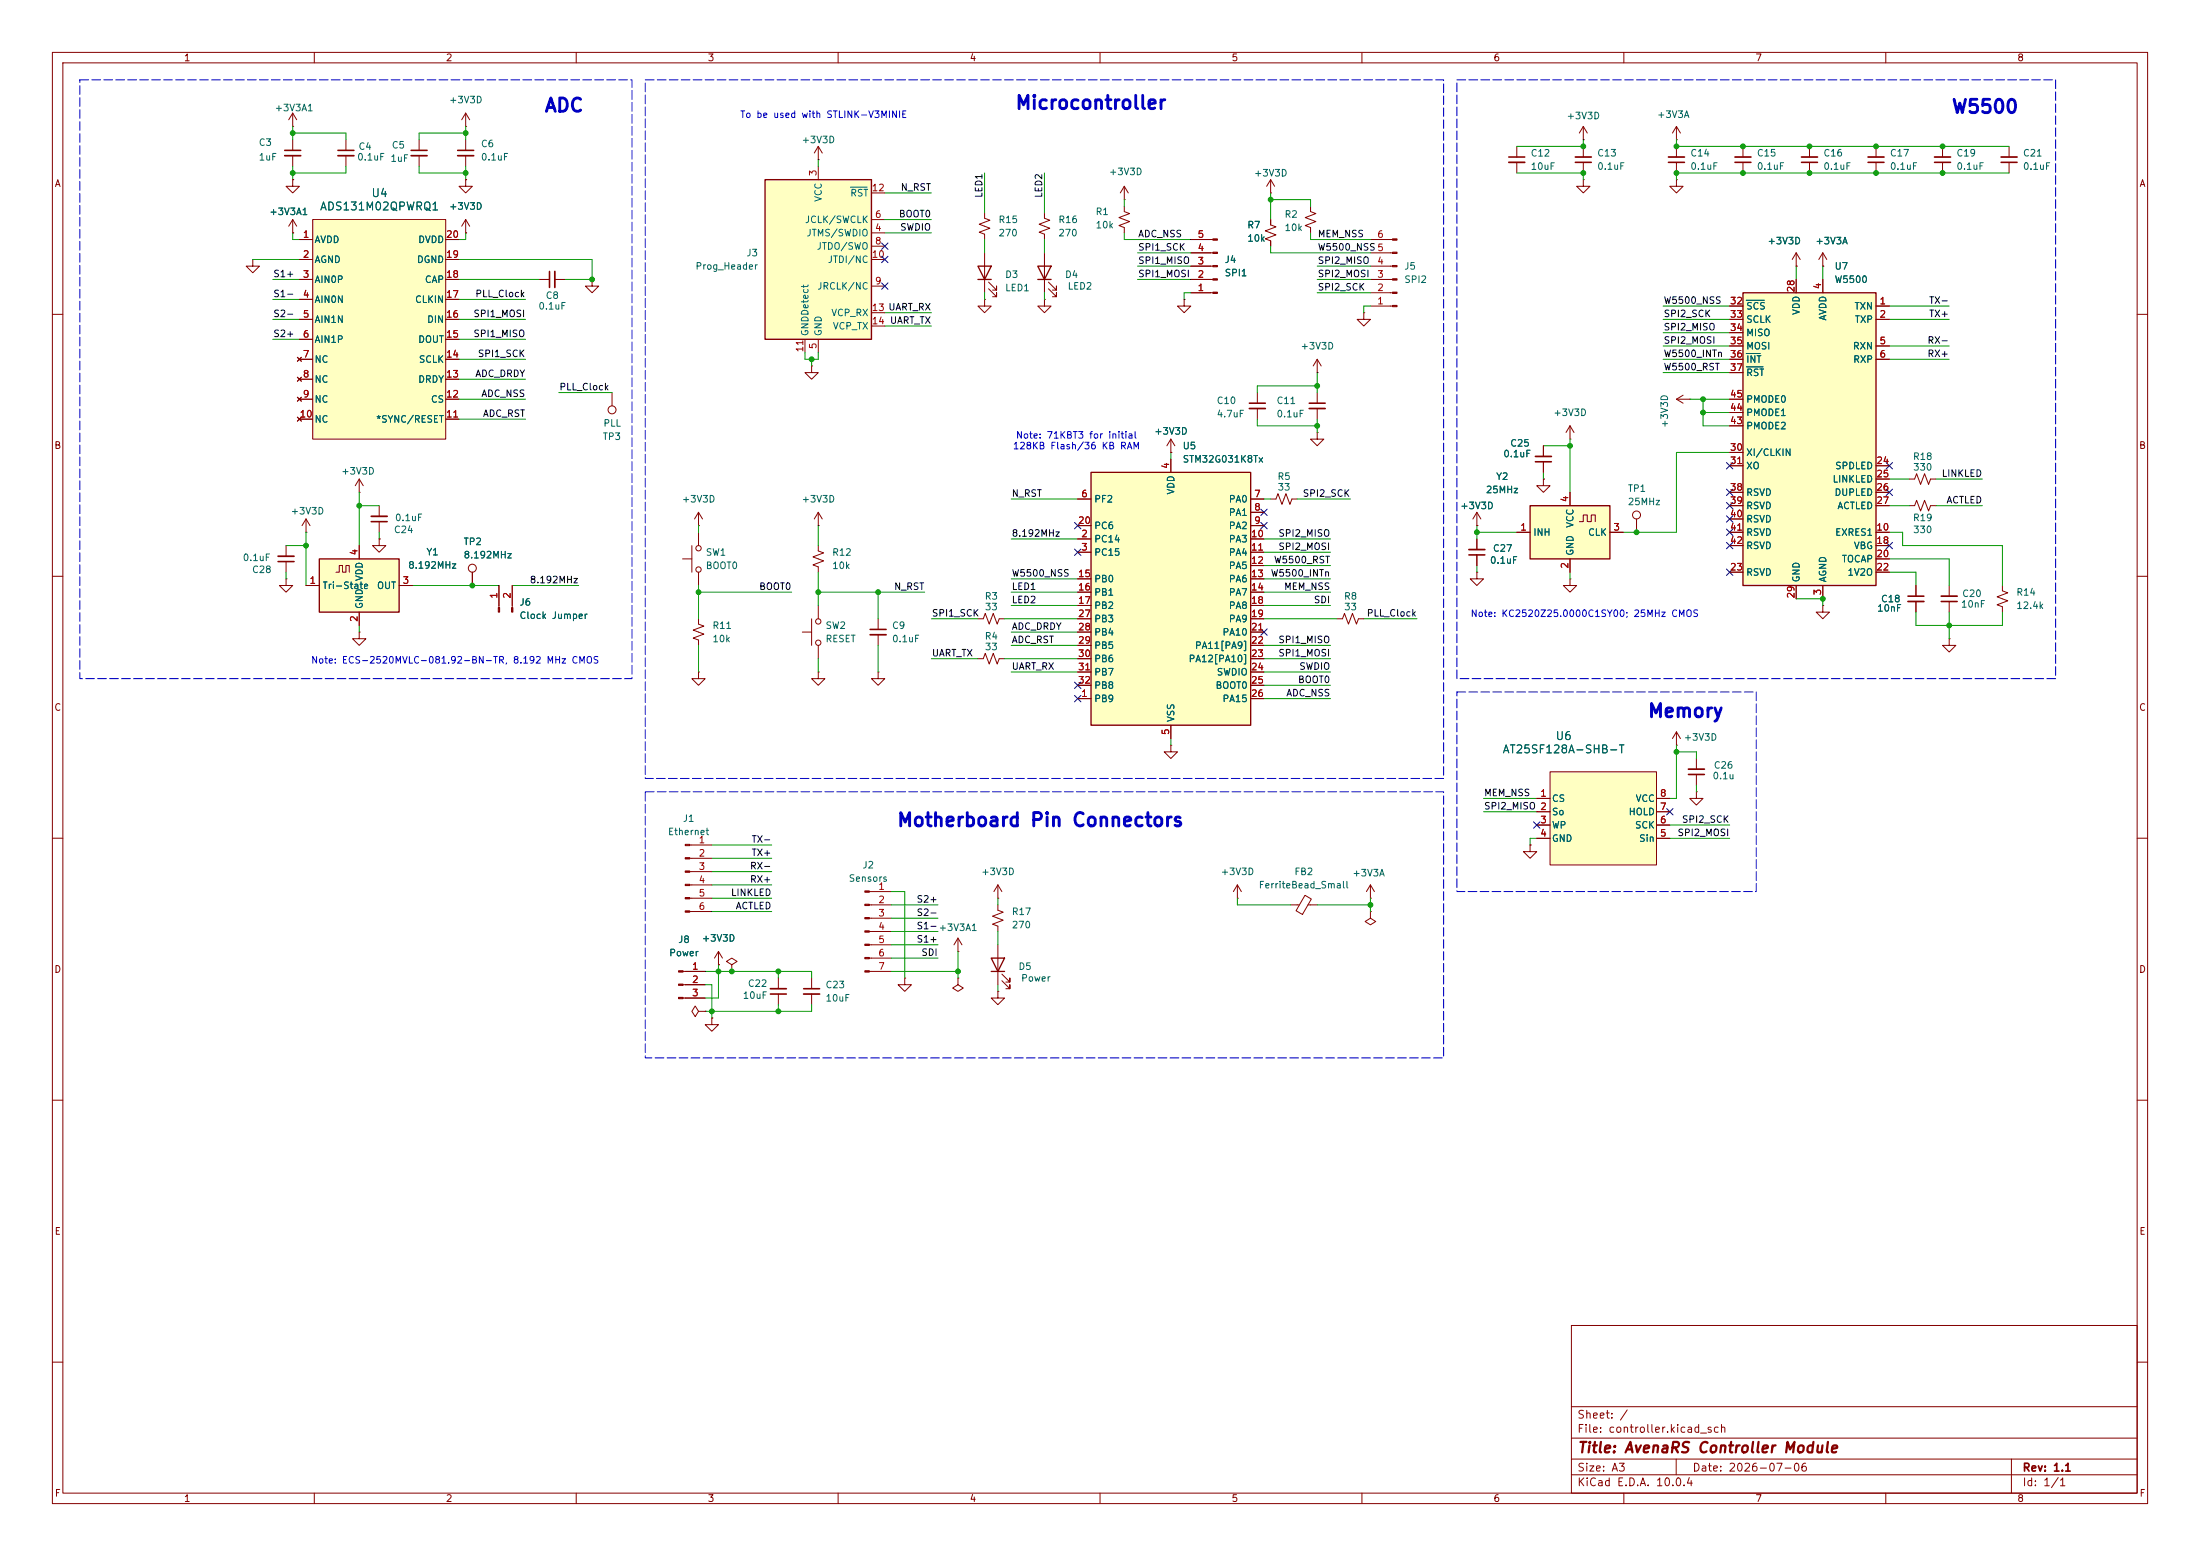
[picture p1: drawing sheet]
<svg xmlns="http://www.w3.org/2000/svg" width="420mm" height="297mm" viewBox="0 0 420 297" stroke-linecap="round" stroke-linejoin="round" font-family="sans-serif">
<g fill="none" stroke="#840000" stroke-width=".19">
<path d="M10 10h400v277h-400zM12 12h396v273h-396zM60 10v2M110 10v2M160 10v2M210 10v2M260 10v2M310 10v2M360 10v2M156.2 30.5h.1M156.2 27.9l-.8 1.3M156.2 27.9l.8 1.3"/>
<path d="M156.2 27.9v2.6M342.9 50.8h.1M342.9 48.3l-.8 1.2M342.9 48.3l.8 1.2M342.9 48.3v2.5M10 60h2M408 60h2M133.3 97.8v2.5M133.3 97.8l-.7 1.3M133.3 97.8l.8 1.3M242.6 95.3h1l.4-1.1 .7 2.1 .8-2.1 .8 2.1 .3-1h1M294.6 85.1v2"/>
<path d="M294.6 88.1v2.1M10 110h2M130.3 106.7h1.8M132.1 104.1v5.1M133.3 100.3h.1M133.3 118.1v1l1.1 .4-2.1 .8 2.1 .7-2.1 .8 1 .4v1M133.3 101.6v2.5M133.3 109.2v2.6M408 110h2M372.1 121.9v1.3h1.3l-1.3 1.3-1.3-1.3h1.3M372.1 121.9h.1M10 160h2"/>
<path d="M408 160h2M131.7 161.3h4.2M131.7 163.8h4.2M131.7 166.4h4.2M131.7 168.9h4.2M131.7 171.5h4.2M131.7 174h4.2M130.4 185.4h4.2M130.4 188h4.2M130.4 190.5h4.2M135.9 194.3v1.3h1.3l-1.3 1.3-1.3-1.3h1.3M135.9 194.3h.1"/>
<path d="M137.2 184.2h.1M137.2 181.6l-.8 1.3M137.2 181.6l.7 1.3M137.2 181.6v2.6M10 210h2M408 210h2M300 253h108v32h-108zM10 260h2M300 278.5h108M300 274.5h108M300 268.5h108M320 278.5v3"/>
<path d="M384 278.5v6.5M408 260h2M60 285v2M110 285v2M160 285v2M210 285v2M260 285v2M300 281.5h108M310 285v2M360 285v2"/>
<circle cx="133.4" cy="104.6" r=".51"/>
<circle cx="133.4" cy="108.7" r=".51"/>
</g>
<g fill="#840000" stroke="#840000" stroke-width=".19">
<path d="M130.8 161.2h.9v.2h-.9z"/>
<path d="M130.8 163.7h.9v.3h-.9z"/>
<path d="M130.8 166.2h.9v.3h-.9z"/>
<path d="M130.8 168.8h.9v.2h-.9z"/>
<path d="M130.8 171.3h.9v.3h-.9z"/>
<path d="M130.8 173.9h.9v.2h-.9z"/>
<path d="M129.5 185.3h.9v.2h-.9z"/>
<path d="M129.5 187.8h.9v.3h-.9z"/>
<path d="M129.5 190.4h.9v.2h-.9z"/>
</g>
<path d="M293.1 88.1h3.1" fill="none" stroke="#840000" stroke-width=".3"/>
<path d="M293.1 87.1h3.1" fill="none" stroke="#840000" stroke-width=".33"/>
<path d="M146 34.3h20.4v30.5h-20.4z" fill="#ffffc2"/>
<path d="M146 34.3h20.4v30.5h-20.4z" fill="none" stroke="#840000" stroke-width=".25"/>
<g fill="none" stroke="#840000" stroke-width=".19">
<path d="M55.9 34.3v1.3h1.2l-1.2 1.2-1.3-1.2h1.3M55.9 34.3h.1M55.9 26.7v2M55.9 29.7v2.1M66 26.7v2M66 29.7v2.1M80 26.7v2M80 29.7v2.1M156.2 31.8v2.5M166.4 36.8h2.5M302.3 34.3v1.3h1.2l-1.2 1.2-1.3-1.2h1.3M302.3 34.3h.1"/>
<path d="M320 34.3v1.3h1.3l-1.3 1.2-1.2-1.2h1.2M320 34.3h.1M370.8 27.9v2.1M370.8 31v2M55.9 44.5h.1M55.9 41.9l-.8 1.3M55.9 41.9l.7 1.3M55.9 41.9v2.6M166.4 44.5h2.5M166.4 41.9h2.5M166.4 47h2.5M166.4 54.6h2.5"/>
<path d="M166.4 49.5h2.5M166.4 59.7h2.5M226.1 57.2v1.2h1.2l-1.2 1.3-1.3-1.3h1.3M226.1 57.2h.1M260.3 59.7v1.3h1.3l-1.3 1.2-1.2-1.2h1.2M260.3 59.7h.1M348 50.8h.1M348 48.3l-.8 1.2M348 48.3l.7 1.2M348 48.3v2.5M153.7 64.8v2.5M156.2 64.8v2.5"/>
<path d="M166.4 62.2h2.5M240 74.9v2.1M240 78v2M251.5 71.1h.1M251.5 68.6v2.5M251.5 74.9v2.1M251.5 78v2M251.5 68.6l-.8 1.3M251.5 68.6l.7 1.3M223.5 86.4h.1M223.5 83.8l-.7 1.3M223.5 83.8l.8 1.3"/>
<path d="M223.5 83.8v2.6M251.5 82.6v1.2h1.2l-1.2 1.3-1.3-1.3h1.3M251.5 82.6h.1M294.6 91.4v1.3h1.3l-1.3 1.3-1.2-1.3h1.2M294.6 91.4h.1M299.7 83.8h.1M299.7 81.3l-.7 1.3M299.7 81.3l.8 1.3M299.7 81.3v2.5M320 139.7l-.7 1.3M320 139.7l.8 1.3M320 139.7v2.5"/>
<path d="M320 142.2h.1M166 170.2h4.2M166 172.7h4.2M166 175.3h4.2M166 177.8h4.2M182.9 179.1l-.8 1.2M182.9 179.1l.7 1.2M182.9 179.1v2.5M148.6 186.7v2M148.6 189.7v2.1M154.9 186.7v2M154.9 189.7v2.1"/>
<path d="M166 180.3h4.2M166 182.9h4.2M166 185.4h4.2M172.7 186.7v1.3h1.3l-1.3 1.2-1.3-1.2h1.3M172.7 186.7h.1M182.9 181.6h.1M182.9 186.7v1.3l1 .6-1 .6-1-.6 1-.6M182.9 186.7h.1"/>
</g>
<path d="M162.3 35.7h3.2" fill="none" stroke="#006464" stroke-width=".19"/>
<path d="M54.4 28.7h3M64.5 28.7h3.1M78.5 28.7h3M369.3 31h3.1M238.5 77h3.1M249.9 77h3.1M147.1 189.7h3M153.4 188.7h3.1" fill="none" stroke="#840000" stroke-width=".3"/>
<path d="M54.4 29.7h3M64.5 29.7h3.1M78.5 29.7h3M369.3 30h3.1M238.5 78h3.1M249.9 78h3.1M147.1 188.7h3M153.4 189.7h3.1" fill="none" stroke="#840000" stroke-width=".33"/>
<g fill="#840000" stroke="#840000" stroke-width=".19">
<path d="M165.1 170.1h.9v.2h-.9z"/>
<path d="M165.1 172.6h.9v.2h-.9z"/>
<path d="M165.1 175.1h.9v.3h-.9z"/>
<path d="M165.1 177.7h.9v.2h-.9z"/>
<path d="M165.1 180.2h.9v.3h-.9z"/>
<path d="M165.1 182.8h.9v.2h-.9z"/>
<path d="M165.1 185.3h.9v.2h-.9z"/>
</g>
<path d="M292.1 96.5h15.2v10.2h-15.2z" fill="#ffffc2"/>
<path d="M292.1 96.5h15.2v10.2h-15.2z" fill="none" stroke="#840000" stroke-width=".25"/>
<g fill="none" stroke="#840000" stroke-width=".19">
<path d="M116.8 74.9v2.6M299.7 94v2.5M301.5 99.6h.8v-1.3h.7v1.3h.8v-1.3h.7v1.3M90.2 109.2v2.6M95.2 111.8v4.2M97.8 111.8v4.2M289.6 101.6h2.5M299.7 106.7v2.5M307.3 101.6h2.6M68.6 120.7v1.2h1.2l-1.2 1.3-1.3-1.3h1.3M68.6 120.7h.1M323.8 151.1v1.3h1.3l-1.3 1.3-1.2-1.3h1.2"/>
<path d="M323.8 151.1h.1M236.2 171.5h.1M236.2 168.9l-.7 1.3M236.2 168.9l.8 1.3M236.2 168.9v2.6"/>
<circle cx="116.8" cy="78.2" r=".76"/>
<circle cx="90.2" cy="108.5" r=".76"/>
</g>
<g fill="#840000" stroke="#840000" stroke-width=".19">
<path d="M95.1 116h.3v.8h-.3z"/>
<path d="M97.7 116h.2v.8h-.2z"/>
</g>
<path d="M59.7 41.9h25.4v41.9h-25.4z" fill="#ffffc2"/>
<g fill="none" stroke="#840000" stroke-width=".19">
<path d="M55.9 24.1h.1M55.9 21.6l-.8 1.3M55.9 21.6l.7 1.3M55.9 21.6v2.5M48.3 49.5v1.3h1.2l-1.2 1.3-1.3-1.3h1.3M48.3 49.5h.1M57.1 45.7h2.6M57.1 49.5h2.6M57.1 53.3h2.6M57.1 57.2h2.6M59.7 41.9h25.4v41.9h-25.4zM85.1 45.7h2.5"/>
<path d="M85.1 49.5h2.5M85.1 53.3h2.5M85.1 57.2h2.5M113 53.3v1.3h1.3l-1.3 1.3-1.2-1.3h1.2M113 53.3h.1M56.8 68.2l.7 .8M56.8 72l.7 .8M56.8 75.8l.7 .8M56.8 79.6l.7 .8M57.1 61h2.6M57.1 64.8h2.6M57.1 68.6h2.6"/>
<path d="M57.1 72.4h2.6M57.1 76.2h2.6M57.5 68.2l-.7 .8M57.5 72l-.7 .8M57.5 75.8l-.7 .8M57.5 79.6l-.7 .8M85.1 61h2.5M85.1 64.8h2.5M85.1 68.6h2.5M85.1 72.4h2.5M85.1 76.2h2.5M57.1 80h2.6"/>
<path d="M85.1 80h2.5M54.6 110.5v1.3h1.3l-1.3 1.2-1.3-1.2h1.3M54.6 110.5h.1"/>
</g>
<path d="M61 106.7h15.2v10.1h-15.2z" fill="#ffffc2"/>
<path d="M61 106.7h15.2v10.1h-15.2zM189.2 182.9h2.6l-1.3 2.5zM189.2 185.4h2.6" fill="none" stroke="#840000" stroke-width=".25"/>
<g fill="none" stroke="#840000" stroke-width=".19">
<path d="M88.9 34.3v1.3h1.3l-1.3 1.2-1.3-1.2h1.3M88.9 34.3h.1M88.9 24.1h.1M88.9 21.6v2.5M88.9 26.7v2M88.9 29.7v2.1M88.9 21.6l-.8 1.3M88.9 21.6l.8 1.3M214.6 38.1h.1M214.6 35.6l-.7 1.2M214.6 35.6l.8 1.2M214.6 35.6v2.5"/>
<path d="M242.6 36.8h.1M242.6 34.3l-.8 1.3M242.6 34.3l.7 1.3M242.6 34.3v2.5M289.6 27.9v2.1M289.6 31v2M302.3 27.9v2.1M302.3 31v2M320 26.7h.1M320 24.1v2.6M320 27.9v2.1M320 31v2"/>
<path d="M320 24.1l-.7 1.3M320 24.1l.8 1.3M332.7 27.9v2.1M332.7 31v2M345.4 27.9v2.1M345.4 31v2M358.1 27.9v2.1M358.1 31v2M88.9 44.5h.1M88.9 41.9v2.6M88.9 41.9l-.8 1.3M88.9 41.9l.8 1.3"/>
<path d="M102.9 53.3h2M105.9 53.3h2M261.6 53.3h4.2M261.6 58.4h4.2M261.6 55.9h4.2M261.6 50.8h4.2M261.6 48.3h4.2M261.6 45.7h4.2M68.6 94h.1M68.6 91.4v2.6M68.6 91.4l-.8 1.3M68.6 91.4l.7 1.3"/>
<path d="M72.4 96.5v2.1M72.4 99.6v2M54.6 104.1v2.1M54.6 107.2v2M58.4 111.8h2.6M64.1 109.2h.7v-1.2h.6v1.2h.6v-1.2h.7v1.2M68.6 104.1v2.6M68.6 116.8v2.6M72.4 102.9v1.2h1.3l-1.3 1.3-1.3-1.3h1.3M72.4 102.9h.1M76.2 111.8h2.5M156.2 104.1v1.1l1 .3-2 .8 2 .8-2 .7 1 .4v1"/>
<path d="M167.6 118.1v2M133.3 128.3v1.2h1.3l-1.3 1.3-1.2-1.3h1.2M133.3 128.3h.1M156.2 128.3v1.2h1.3l-1.3 1.3-1.3-1.3h1.3M156.2 128.3h.1M167.6 128.3v1.2h1.3l-1.3 1.3-1.2-1.3h1.2M167.6 128.3h.1M167.6 121.2v2M223.5 142.2v1.3h1.3l-1.3 1.3-1.3-1.3h1.3M223.5 142.2h.1M323.8 144.8v2M323.8 147.8v2.1"/>
<path d="M190.5 171.5h.1M190.5 172.7v1l1 .4-2 .8 2 .7-2 .8 1 .4v1M190.5 168.9l-.8 1.3M190.5 168.9l.8 1.3M190.5 168.9v2.6M246.4 172.7h1.6M249.1 170.9l1.2 .7-1.7 2.9-1.2-.7zM249.7 172.7h1.8M261.6 171.5h.1M261.6 174v1.3l1 .6-1 .6-1-.6 1-.6M261.6 174h.1M261.6 168.9l-.7 1.3"/>
<path d="M261.6 168.9l.8 1.3M261.6 168.9v2.6M292.1 161.3v1.3h1.3l-1.3 1.2-1.3-1.2h1.3M292.1 161.3h.1M133.3 193l-.6-1-.6 1 .6 1.1 .6-1.1h1.3M134.6 193h.1M190.5 189.2v1.3h1.3l-1.3 1.3-1.3-1.3h1.3M190.5 189.2h.1M190.5 180.3v7.7M191.3 187.2l1.5 1.5v-.7v.7h-.8M191.3 185.9l1.5 1.6v-.8v.8h-.8"/>
</g>
<path d="M87.4 28.7h3M288 30h3.1M300.7 31h3.1M318.5 31h3.1M331.2 31h3.1M343.9 31h3.1M356.6 31h3.1M104.9 51.8v3.1M70.9 99.6h3M53.1 107.2h3M166.1 120.1h3.1M322.3 147.8h3.1" fill="none" stroke="#840000" stroke-width=".3"/>
<path d="M87.4 29.7h3M288 31h3.1M300.7 30h3.1M318.5 30h3.1M331.2 30h3.1M343.9 30h3.1M356.6 30h3.1M105.9 51.8v3.1M70.9 98.6h3M53.1 106.2h3M166.1 121.2h3.1M322.3 146.8h3.1" fill="none" stroke="#840000" stroke-width=".33"/>
<g fill="#840000" stroke="#840000" stroke-width=".19">
<path d="M265.8 58.3h.9v.2h-.9z"/>
<path d="M265.8 55.8h.9v.2h-.9z"/>
<path d="M265.8 53.2h.9v.3h-.9z"/>
<path d="M265.8 50.7h.9v.2h-.9z"/>
<path d="M265.8 48.1h.9v.3h-.9z"/>
<path d="M265.8 45.6h.9v.2h-.9z"/>
</g>
<path d="M295.9 147.3h20.3v17.8h-20.3z" fill="#ffffc2"/>
<path d="M293.4 152.4h2.5M293.4 154.9h2.5M293.4 157.5h2.5M295.9 147.3h20.3v17.8h-20.3zM316.2 152.4h2.6M316.2 154.9h2.6M316.2 157.5h2.6M293.4 160h2.5M316.2 160h2.6" fill="none" stroke="#840000" stroke-width=".19"/>
<path d="M208.3 90.2h30.5v48.2h-30.5z" fill="#ffffc2"/>
<path d="M208.3 90.2h30.5v48.2h-30.5z" fill="none" stroke="#840000" stroke-width=".25"/>
<g fill="none" stroke="#840000" stroke-width=".19">
<path d="M383.5 27.9v2.1M383.5 31v2M320 76.2l1.3 .8M320 76.2h2.6M321.3 75.4l-1.3 .8M322.6 76.2h.1M58.4 99.1l.8 1.2M58.4 99.1l-.7 1.2M58.4 99.1v2.5M156.2 97.8v2.5M156.2 97.8l-.8 1.3M156.2 97.8l.8 1.3"/>
<path d="M205.7 95.3h2.6M223.5 87.6v2.6M238.8 95.3h2.5M238.8 97.8h2.5M312.4 99.1v2.5M58.4 101.6h.1M154.9 118.1v5.1M156.2 100.3h.1M156.2 115.6v2.5M186.7 118.1h1l.4-1 .7 2 .8-2 .8 2 .4-1h1M205.7 102.9h2.6M205.7 105.4h2.6"/>
<path d="M205.7 100.3h2.6M205.7 110.5h2.6M205.7 113h2.6M205.7 115.6h2.6M205.7 118.1h2.6M238.8 102.9h2.5M238.8 105.4h2.5M238.8 100.3h2.5M238.8 108h2.5M238.8 110.5h2.5M238.8 113h2.5M238.8 115.6h2.5"/>
<path d="M238.8 118.1h2.5M153.2 120.7h1.7M156.2 123.2v2.5M186.7 125.7h1l.4-1 .7 2 .8-2 .8 2 .4-1h1M205.7 133.4h2.6M205.7 120.7h2.6M205.7 123.2h2.6M205.7 125.7h2.6M205.7 128.3h2.6M205.7 130.8h2.6M223.5 138.4v2.6M238.8 133.4h2.5"/>
<path d="M238.8 120.7h2.5M238.8 123.2h2.5M238.8 125.7h2.5M238.8 128.3h2.5M238.8 130.8h2.5"/>
<circle cx="312.4" cy="98.3" r=".76"/>
<circle cx="156.2" cy="118.6" r=".51"/>
<circle cx="156.2" cy="122.7" r=".51"/>
</g>
<path d="M382 31h3.1" fill="none" stroke="#840000" stroke-width=".3"/>
<path d="M382 30h3.1" fill="none" stroke="#840000" stroke-width=".33"/>
<path d="M332.7 55.9h25.4v55.9h-25.4z" fill="#ffffc2"/>
<path d="M186.7 50.8h2.5l-1.2 2.5zM186.7 53.3h2.5M198.1 50.8h2.6l-1.3 2.5zM198.1 53.3h2.6M332.7 55.9h25.4v55.9h-25.4z" fill="none" stroke="#840000" stroke-width=".25"/>
<g fill="none" stroke="#840000" stroke-width=".19">
<path d="M55.9 34.3h.1M88.9 34.3h.1M214.6 39.4v1l1 .4-2 .7 2 .8-2 .8 1 .3v1.1M250.2 39.4v1l1 .4-2 .7 2 .8-2 .8 1 .3v1.1M302.3 26.7h.1M302.3 24.1l-.8 1.3M302.3 24.1l.7 1.3M302.3 24.1v2.6M55.9 44.5h.1M57.1 53.3h2.6M57.1 45.7h2.6M57.1 49.5h2.6"/>
<path d="M57.1 57.2h2.6M85.1 53.3h2.5M85.1 45.7h2.5M85.1 49.5h2.5M85.1 57.2h2.5M88.9 44.5h.1M188 40.6v1.1l1 .3-2.1 .8 2.1 .8-2.1 .7 1.1 .4v1M188 57.2v1.2h1.2l-1.2 1.3-1.3-1.3h1.3M188 57.2h.1M188 48.3v7.6M188.7 55.1l1.5 1.5v-.7v.7h-.7M188.7 53.8l1.5 1.6v-.8v.8h-.7"/>
<path d="M199.4 40.6v1.1l1 .3-2 .8 2 .8-2 .7 1 .4v1M199.4 57.2v1.2h1.3l-1.3 1.3-1.3-1.3h1.3M199.4 57.2h.1M199.4 48.3v7.6M200.2 55.1l1.5 1.5v-.7v.7h-.8M200.2 53.8l1.5 1.6v-.8v.8h-.8M227.3 55.9h4.2M227.3 53.3h4.2M227.3 50.8h4.2M227.3 48.3h4.2M227.3 45.7h4.2M242.6 41.9v1l1 .4-2 .8 2 .7-2 .8 1 .4v1"/>
<path d="M330.2 58.4h2.5M342.9 50.8h.1M342.9 53.3v2.6M348 50.8h.1M348 53.3v2.6M358.1 58.4h2.6M56.8 68.2l.7 .8M56.8 72l.7 .8M56.8 75.8l.7 .8M56.8 79.6l.7 .8M57.1 61h2.6M57.1 68.6h2.6"/>
<path d="M57.1 76.2h2.6M57.1 64.8h2.6M57.1 72.4h2.6M57.5 68.2l-.7 .8M57.5 72l-.7 .8M57.5 75.8l-.7 .8M57.5 79.6l-.7 .8M85.1 61h2.5M85.1 68.6h2.5M85.1 76.2h2.5M85.1 64.8h2.5M85.1 72.4h2.5"/>
<path d="M154.9 69.9v1.2h1.3l-1.3 1.3-1.2-1.3h1.2M154.9 69.9h.1M330.2 61h2.5M330.2 66h2.5M330.2 68.6h2.5M330.2 63.5h2.5M330.2 71.1h2.5M330.2 78.7h2.5M330.2 76.2h2.5M358.1 61h2.6M358.1 66h2.6M358.1 68.6h2.6"/>
<path d="M57.1 80h2.6M85.1 80h2.5M205.7 95.3h2.6M223.5 86.4h.1M223.5 87.6v2.6M238.8 95.3h2.5M238.8 97.8h2.5M281.9 97.8l-.7 1.3M281.9 97.8l.8 1.3M281.9 97.8v2.5M294.6 91.4h.1M294.6 85.1v2"/>
<path d="M294.6 88.1v2.1M299.7 94v2.5M330.2 88.9h2.5M330.2 94h2.5M330.2 96.5h2.5M330.2 86.4h2.5M330.2 99.1h2.5M330.2 81.3h2.5M358.1 88.9h2.6M358.1 91.4h2.6M358.1 94h2.6M358.1 96.5h2.6"/>
<path d="M364.5 96.5h1l.4-1 .7 2 .8-2 .8 2 .4-1h1M364.5 91.4h1l.4-1 .7 2.1 .8-2.1 .8 2.1 .4-1.1h1M58.4 111.8h2.6M68.6 104.1v2.6M68.6 116.8v2.6M72.4 102.9h.1M76.2 111.8h2.5M90.2 109.2v2.6M95.2 111.8v3.8M97.8 111.8v3.8M205.7 118.1h2.6M205.7 102.9h2.6"/>
<path d="M205.7 105.4h2.6M205.7 100.3h2.6M205.7 110.5h2.6M205.7 113h2.6M205.7 115.6h2.6M238.8 118.1h2.5M238.8 102.9h2.5M238.8 105.4h2.5M238.8 100.3h2.5M238.8 108h2.5M238.8 110.5h2.5M238.8 113h2.5"/>
<path d="M238.8 115.6h2.5M255.3 118.1h1l.4-1 .7 2 .8-2 .8 2 .3-1h1M281.9 100.3h.1M281.9 109.2v1.3h1.3l-1.3 1.3-1.2-1.3h1.2M281.9 109.2h.1M281.9 102.9v2M281.9 105.9v2.1M289.6 101.6h2.5M299.7 110.5v1.3h1.3l-1.3 1.2-1.3-1.2h1.3M299.7 110.5h.1M299.7 106.7v2.5M307.3 101.6h2.6"/>
<path d="M330.2 101.6h2.5M330.2 104.1h2.5M330.2 109.2h2.5M342.9 111.8v2.5M348 115.6v1.2h1.2l-1.2 1.3-1.3-1.3h1.3M348 115.6h.1M348 111.8v2.5M358.1 101.6h2.6M358.1 104.1h2.6M358.1 106.7h2.6M358.1 109.2h2.6M365.8 111.8v2"/>
<path d="M365.8 114.8v2M372.1 111.8v2M372.1 114.8v2M382.3 111.8v1l1 .4-2 .7 2 .8-2 .7 1 .4v1M205.7 133.4h2.6M205.7 120.7h2.6M205.7 123.2h2.6M205.7 125.7h2.6M205.7 128.3h2.6M205.7 130.8h2.6M223.5 138.4v2.6M238.8 133.4h2.5"/>
<path d="M238.8 120.7h2.5M238.8 123.2h2.5M238.8 125.7h2.5M238.8 128.3h2.5M238.8 130.8h2.5M293.4 152.4h2.5M293.4 154.9h2.5M293.4 157.5h2.5M316.2 152.4h2.6M316.2 154.9h2.6M316.2 157.5h2.6M292.1 161.3h.1"/>
<path d="M293.4 160h2.5M316.2 160h2.6M130.8 185.4h3.8M130.8 188h3.8M130.8 190.5h3.8M134.6 193h.1M135.9 194.3h.1M137.2 184.2h.1M139.7 184.2l1-.7-1-.6-1 .6 1 .7v1.2M139.7 185.4h.1"/>
</g>
<path d="M333.4 57.3h3.4M333.4 67.5h2.6M333.4 70h3.2" fill="none" stroke="#006464" stroke-width=".19"/>
<path d="M280.4 105.9h3.1M364.2 113.8h3.1M370.6 114.8h3" fill="none" stroke="#840000" stroke-width=".3"/>
<path d="M280.4 104.9h3.1M364.2 114.8h3.1M370.6 113.8h3" fill="none" stroke="#840000" stroke-width=".33"/>
<g fill="#840000" stroke="#840000" stroke-width=".19">
<path d="M231.5 55.8h.9v.2h-.9z"/>
<path d="M231.5 53.2h.9v.3h-.9z"/>
<path d="M231.5 50.7h.9v.2h-.9z"/>
<path d="M231.5 48.1h.9v.3h-.9z"/>
<path d="M231.5 45.6h.9v.2h-.9z"/>
</g>
<g fill="none" stroke="#009600" stroke-width=".19">
<path d="M55.9 25.4h10.1v1.3M55.9 24.1v2.6M55.9 31.8v2.5M66 31.8v1.2h-10.1M80 31.8v1.2h8.9M88.9 25.4h-8.9v1.3M88.9 24.1v2.6M88.9 31.8v2.5M156.2 30.5v1.3M168.9 36.8h8.9M188 33v7.6M199.4 33v7.6"/>
<path d="M214.6 38.1v1.3M242.6 38.1h7.6v1.3M242.6 36.8v5.1M289.6 33h12.7v1.3M302.3 26.7v1.2h-12.7M320 26.7v1.2h63.5M383.5 33h-63.5v1.3M48.3 49.5h8.8M52.1 53.3h5M52.1 57.2h5M55.9 44.5v1.2h1.2M87.6 53.3h15.3"/>
<path d="M87.6 49.5h25.4v3.8h-5.1M87.6 57.2h12.7M88.9 44.5v1.2h-1.3M168.9 59.7h8.9M168.9 44.5h8.9M168.9 41.9h8.9M188 45.7v2.6M188 55.9v1.3M199.4 45.7v2.6M199.4 55.9v1.3M214.6 44.5v1.2h12.7M217.2 53.3h10.1"/>
<path d="M217.2 50.8h10.1M217.2 48.3h10.1M227.3 55.9h-1.2v1.3M242.6 47v1.3h19M250.2 44.5v1.2h11.4M251.5 55.9h10.1M251.5 53.3h10.1M251.5 50.8h10.1M261.6 58.4h-1.3v1.3M317.5 58.4h12.7M342.9 50.8v2.5M348 50.8v2.5"/>
<path d="M360.7 58.4h11.4M52.1 61h5M52.1 64.8h5M87.6 61h12.7M87.6 76.2h12.7M87.6 72.4h12.7M87.6 68.6h12.7M87.6 64.8h12.7M106.7 74.9h10.1M153.7 67.3v1.3h2.5v-1.3M154.9 68.6v1.3M168.9 62.2h8.9"/>
<path d="M251.5 71.1v3.8M251.5 73.7h-11.5v1.2M317.5 61h12.7M317.5 63.5h12.7M317.5 68.6h12.7M317.5 66h12.7M317.5 71.1h12.7M322.6 76.2h7.6M325.1 76.2v5.1h5.1M325.1 78.7h5.1M360.7 61h11.4M360.7 68.6h11.4"/>
<path d="M360.7 66h11.4M68.6 94v10.1M68.6 96.5h3.8M87.6 80h12.7M193 95.3h12.7M223.5 86.4v1.2M240 80v1.3h11.5M241.3 95.3h1.3M247.6 95.3h10.2M251.5 80v2.6M294.6 85.1h5.1M294.6 90.2v1.2"/>
<path d="M299.7 83.8v10.2M330.2 86.4h-10.2v15.2h-10.1M360.7 96.5h3.8M360.7 91.4h3.8M369.6 96.5h8.9M369.6 91.4h8.9M54.6 104.1h3.8M54.6 109.2v1.3M58.4 101.6v10.2M68.6 119.4v1.3M72.4 101.6v1.3M78.7 111.8h16.5"/>
<path d="M97.8 111.8h12.7M133.3 113h17.8M133.3 100.3v1.3M133.3 111.8v6.3M156.2 113h20.3M156.2 100.3v3.8M156.2 109.2v6.4M167.6 113v5.1M177.8 118.1h8.9M191.8 118.1h13.9M193 113h12.7M193 102.9h12.7"/>
<path d="M193 110.5h12.7M193 115.6h12.7M241.3 113h12.7M241.3 102.9h12.7M241.3 110.5h12.7M241.3 118.1h14M241.3 115.6h12.7M241.3 108h12.7M241.3 105.4h12.7M260.3 118.1h10.2M281.9 100.3v2.6M281.9 108v1.2"/>
<path d="M281.9 101.6h7.7M299.7 109.2v1.3M342.9 114.3h5.1v1.3M360.7 101.6h2.5v2.5h19.1v7.7M360.7 106.7h11.4v5.1M360.7 109.2h5.1v2.6M365.8 116.8v2.6h16.5v-2.6M372.1 116.8v5.1M133.3 123.2v5.1M156.2 125.7v2.6M167.6 123.2v5.1M177.8 125.7h8.9"/>
<path d="M191.8 125.7h13.9M193 123.2h12.7M193 120.7h12.7M193 128.3h12.7M241.3 123.2h12.7M241.3 133.4h12.7M241.3 128.3h12.7M241.3 130.8h12.7M241.3 125.7h12.7M223.5 141v1.2M283.2 152.4h10.2M283.2 154.9h10.2"/>
<path d="M318.8 157.5h11.4M320 142.2v10.2h-1.2M320 143.5h3.8v1.3M323.8 149.9v1.2M135.9 161.3h11.4M135.9 174h11.4M135.9 168.9h11.4M135.9 171.5h11.4M135.9 163.8h11.4M135.9 166.4h11.4M170.2 172.7h8.9M170.2 177.8h8.9"/>
<path d="M170.2 170.2h2.5v16.5M170.2 175.3h8.9M190.5 171.5v1.2M190.5 177.8v2.5M236.2 171.5v1.2h10.2M251.5 172.7h10.1M261.6 171.5v2.5M293.4 160h-1.3v1.3M318.8 160h11.4M134.6 188h1.3v6.3M134.6 185.4h20.3v1.3M137.2 184.2v6.3h-2.6"/>
<path d="M148.6 185.4v1.3M148.6 191.8v1.2M154.9 191.8v1.2h-20.3M170.2 185.4h12.7M170.2 180.3h8.9M170.2 182.9h8.9M182.9 181.6v5.1M190.5 188v1.2"/>
</g>
<g fill="none" stroke="#000084" stroke-width=".19">
<path d="M168.3 48.9l1.2 1.2M168.3 46.4l1.2 1.2M168.3 54l1.2 1.2M169.5 48.9l-1.2 1.2M169.5 46.4l-1.2 1.2M169.5 54l-1.2 1.2M205.1 99.7l1.2 1.2M206.3 99.7l-1.2 1.2M240.7 99.7l1.2 1.2M240.7 97.2l1.2 1.2M241.9 97.2l-1.2 1.2M241.9 99.7l-1.2 1.2"/>
<path d="M329.6 93.4l1.2 1.2M329.6 98.5l1.2 1.2M329.6 88.3l1.2 1.2M329.6 95.9l1.2 1.2M330.8 93.4l-1.2 1.2M330.8 98.5l-1.2 1.2M330.8 88.3l-1.2 1.2M330.8 95.9l-1.2 1.2M360.1 93.4l1.2 1.2M360.1 88.3l1.2 1.2M361.3 93.4l-1.2 1.2M361.3 88.3l-1.2 1.2"/>
<path d="M205.1 104.8l1.2 1.2M206.3 104.8l-1.2 1.2M329.6 101l1.2 1.2M329.6 103.5l1.2 1.2M329.6 108.6l1.2 1.2M330.8 101l-1.2 1.2M330.8 103.5l-1.2 1.2M330.8 108.6l-1.2 1.2M360.1 103.5l1.2 1.2M361.3 103.5l-1.2 1.2M205.1 132.7l1.2 1.3M205.1 130.2l1.2 1.2"/>
<path d="M206.3 132.7l-1.2 1.3M206.3 130.2l-1.2 1.2M240.7 120l1.2 1.3M241.9 120l-1.2 1.3M292.8 156.9l1.2 1.2M294 156.9l-1.2 1.2M318.2 154.3l1.2 1.2M319.4 154.3l-1.2 1.2"/>
</g>
<path d="M15.2 15.2h105.4v114.3h-105.4zM123.2 15.2h152.4v133.4h-152.4zM278.1 15.2h114.3v114.3h-114.3zM278.1 132.1h57.2v38.1h-57.2zM123.2 151.1h152.4v50.8h-152.4z" fill="none" stroke="#0000c2" stroke-width=".19" stroke-dasharray="1.7 .6"/>
<g fill="#009600" stroke="#009600" stroke-width=".19">
<circle cx="133.3" cy="113" r=".46"/>
<circle cx="154.9" cy="68.6" r=".46"/>
<circle cx="90.2" cy="111.8" r=".46"/>
<circle cx="113" cy="53.3" r=".46"/>
<circle cx="68.6" cy="96.5" r=".46"/>
<circle cx="58.4" cy="104.1" r=".46"/>
<circle cx="88.9" cy="33" r=".46"/>
<circle cx="55.9" cy="25.4" r=".46"/>
<circle cx="55.9" cy="33" r=".46"/>
<circle cx="88.9" cy="25.4" r=".46"/>
<circle cx="320" cy="33" r=".46"/>
<circle cx="320" cy="27.9" r=".46"/>
<circle cx="302.3" cy="27.9" r=".46"/>
<circle cx="302.3" cy="33" r=".46"/>
<circle cx="251.5" cy="73.7" r=".46"/>
<circle cx="261.6" cy="172.7" r=".46"/>
<circle cx="156.2" cy="113" r=".46"/>
<circle cx="167.6" cy="113" r=".46"/>
<circle cx="251.5" cy="81.3" r=".46"/>
<circle cx="370.8" cy="33" r=".46"/>
<circle cx="370.8" cy="27.9" r=".46"/>
<circle cx="332.7" cy="33" r=".46"/>
<circle cx="332.7" cy="27.9" r=".46"/>
<circle cx="345.4" cy="27.9" r=".46"/>
<circle cx="358.1" cy="33" r=".46"/>
<circle cx="345.4" cy="33" r=".46"/>
<circle cx="358.1" cy="27.9" r=".46"/>
<circle cx="325.1" cy="76.2" r=".46"/>
<circle cx="325.1" cy="78.7" r=".46"/>
<circle cx="320" cy="143.5" r=".46"/>
<circle cx="299.7" cy="85.1" r=".46"/>
<circle cx="312.4" cy="101.6" r=".46"/>
<circle cx="281.9" cy="101.6" r=".46"/>
<circle cx="372.1" cy="119.4" r=".46"/>
<circle cx="348" cy="114.3" r=".46"/>
<circle cx="148.6" cy="193" r=".46"/>
<circle cx="137.2" cy="185.4" r=".46"/>
<circle cx="139.7" cy="185.4" r=".46"/>
<circle cx="135.9" cy="193" r=".46"/>
<circle cx="242.6" cy="38.1" r=".46"/>
<circle cx="148.6" cy="185.4" r=".46"/>
<circle cx="182.9" cy="185.4" r=".46"/>
</g>
<g font-size="2.5" fill="#0000c2">
<text x="103.8" y="22">ADC</text>
<text x="193.7" y="21.5">Microcontroller</text>
<text x="372.4" y="22.3">W5500</text>
<text x="314.4" y="137.6">Memory</text>
<text x="171.1" y="158.4">Motherboard Pin Connectors</text>
</g>
<text font-size="2" fill="#840000" x="301" y="277.8">Title: AvenaRS Controller Module</text>
<g font-size="1.5" fill="#006464">
<text x="61" y="40.5">ADS131M02QPWRQ1</text>
<text x="70.8" y="38">U4</text>
<text x="296.8" y="141.6">U6</text>
<text x="286.7" y="144.2">AT25SF128A-SHB-T</text>
</g>
<g font-size="1.5" fill="#840000">
<text x="301" y="273.8">File: controller.kicad_sch</text>
<text x="301" y="271.1">Sheet: /</text>
<text x="301" y="281.2">Size: A3</text>
<text x="323" y="281.2">Date: 2026-07-06</text>
<text x="386" y="281.2">Rev: 1.1</text>
<text x="301" y="284">KiCad E.D.A. 10.0.4</text>
<text x="386" y="284">Id: 1/1</text>
</g>
<g font-size="1.3" fill="#840000">
<text x="35" y="12">1</text>
<text x="85" y="12">2</text>
<text x="135" y="12">3</text>
<text x="185" y="12">4</text>
<text x="235" y="12">5</text>
<text x="285" y="12">6</text>
<text x="335" y="12">7</text>
<text x="385" y="12">8</text>
<text x="10.3" y="36">A</text>
<text x="408.3" y="36">A</text>
<text x="10.3" y="86">B</text>
<text x="408.2" y="86">B</text>
<text x="10.3" y="136">C</text>
<text x="408.2" y="136">C</text>
<text x="10.3" y="186">D</text>
<text x="408.2" y="186">D</text>
<text x="10.3" y="236">E</text>
<text x="408.3" y="236">E</text>
<text x="10.3" y="286">F</text>
<text x="35" y="287">1</text>
<text x="85" y="287">2</text>
<text x="135" y="287">3</text>
<text x="185" y="287">4</text>
<text x="235" y="287">5</text>
<text x="285" y="287">6</text>
<text x="335" y="287">7</text>
<text x="385" y="287">8</text>
<text x="408.3" y="286">F</text>
</g>
<g font-size="1.3" fill="#006464">
<text x="52.3" y="21.5">+3V3A1</text>
<text x="85.6" y="20">+3V3D</text>
<text x="299" y="23.1">+3V3D</text>
<text x="316.2" y="22.8">+3V3A</text>
<text x="49.3" y="28.1">C3</text>
<text x="68.3" y="28.9">C4</text>
<text x="74.7" y="28.7">C5</text>
<text x="91.7" y="28.4">C6</text>
<text x="152.9" y="27.6">+3V3D</text>
<text x="49.3" y="30.9">1uF</text>
<text x="68.1" y="30.9">0.1uF 1uF</text>
<text x="91.7" y="30.9">0.1uF</text>
<text x="211.6" y="33.7">+3V3D</text>
<text x="239.3" y="34">+3V3D</text>
<text x="292.1" y="30.2">C12</text>
<text x="292.1" y="32.7">10uF</text>
<text x="304.8" y="30.2">C13</text>
<text x="304.8" y="32.7">0.1uF</text>
<text x="322.6" y="30.2">C14</text>
<text x="322.6" y="32.7">0.1uF</text>
<text x="335.3" y="30.2">C15</text>
<text x="335.3" y="32.7">0.1uF</text>
<text x="348" y="30.2">C16</text>
<text x="348" y="32.7">0.1uF</text>
<text x="360.7" y="30.2">C17</text>
<text x="360.7" y="32.7">0.1uF</text>
<text x="373.4" y="30.2">C19</text>
<text x="373.4" y="32.7">0.1uF</text>
<text x="386.1" y="30.2">C21</text>
<text x="386.1" y="32.7">0.1uF</text>
<text x="51.3" y="41.4">+3V3A1</text>
<text x="85.6" y="40.3">+3V3D</text>
<text x="157.2" y="38.6" transform="rotate(-90 157.2 38.6)">VCC</text>
<text x="162.2" y="37.8">RST</text>
<text x="209.1" y="41.4">R1</text>
<text x="245.1" y="41.9">R2</text>
<text x="59.9" y="46.7">AVDD</text>
<text x="79.7" y="46.7">DVDD</text>
<text x="153.6" y="42.9">JCLK/SWCLK</text>
<text x="153.9" y="45.4">JTMS/SWDIO</text>
<text x="155.8" y="48">JTDO/SWO</text>
<text x="190.5" y="45.4">270</text>
<text x="190.5" y="42.9">R15</text>
<text x="201.9" y="45.4">270</text>
<text x="201.9" y="42.9">R16</text>
<text x="209.1" y="43.9">10k</text>
<text x="238" y="43.9">R7</text>
<text x="238" y="46.4">10k</text>
<text x="245.1" y="44.4">10k</text>
<text x="337.3" y="46.9">+3V3D</text>
<text x="346.5" y="46.9">+3V3A</text>
<text x="59.9" y="50.5">AGND</text>
<text x="79.5" y="50.5">DGND</text>
<text x="132.7" y="51.8">Prog_Header</text>
<text x="142.4" y="49.2">J3</text>
<text x="157.9" y="50.5">JTDI/NC</text>
<text x="191.8" y="53.4">D3</text>
<text x="203.2" y="53.4">D4</text>
<text x="233.7" y="50.5">J4</text>
<text x="233.7" y="53">SPI1</text>
<text x="268" y="51.8">J5</text>
<text x="350.1" y="51.8">U7</text>
<text x="59.9" y="54.3">AIN0P</text>
<text x="59.9" y="58.1">AIN0N</text>
<text x="79.1" y="58.1">CLKIN</text>
<text x="81" y="54.3">CAP</text>
<text x="102.7" y="59.4">0.1uF</text>
<text x="104.1" y="57.4">C8</text>
<text x="155.9" y="55.6">JRCLK/NC</text>
<text x="191.8" y="55.9">LED1</text>
<text x="203.7" y="55.6">LED2</text>
<text x="268" y="54.3">SPI2</text>
<text x="333.2" y="59.4">SCS</text>
<text x="350.1" y="54.3">W5500</text>
<text x="353.9" y="59.4">TXN</text>
<text x="59.9" y="61.9">AIN1N</text>
<text x="59.9" y="65.7">AIN1P</text>
<text x="79.7" y="65.7">DOUT</text>
<text x="81.4" y="61.9">DIN</text>
<text x="154.6" y="64.3" transform="rotate(-90 154.6 64.3)">GNDDetect</text>
<text x="157.2" y="64.3" transform="rotate(-90 157.2 64.3)">GND</text>
<text x="158.6" y="60.7">VCP_RX</text>
<text x="158.9" y="63.2">VCP_TX</text>
<text x="333.2" y="61.9">SCLK</text>
<text x="333.2" y="64.5">MISO</text>
<text x="343.9" y="60.2" transform="rotate(-90 343.9 60.2)">VDD</text>
<text x="349" y="61.3" transform="rotate(-90 349 61.3)">AVDD</text>
<text x="354" y="61.9">TXP</text>
<text x="59.9" y="69.6">NC</text>
<text x="79.9" y="69.6">SCLK</text>
<text x="248.2" y="67">+3V3D</text>
<text x="333.2" y="67">MOSI</text>
<text x="333.2" y="69.6">INT</text>
<text x="353.6" y="67">RXN</text>
<text x="353.7" y="69.6">RXP</text>
<text x="59.9" y="73.4">NC</text>
<text x="59.9" y="77.2">NC</text>
<text x="79.7" y="73.4">DRDY</text>
<text x="82.2" y="77.2">CS</text>
<text x="232.2" y="77.4">C10</text>
<text x="243.6" y="77.4">C11</text>
<text x="333.2" y="72.1">RST</text>
<text x="333.2" y="77.2">PMODE0</text>
<text x="59.9" y="81">NC</text>
<text x="71.7" y="81">*SYNC/RESET</text>
<text x="115.1" y="81.7">PLL</text>
<text x="220.2" y="83.3">+3V3D</text>
<text x="232.2" y="80">4.7uF</text>
<text x="243.6" y="80">0.1uF</text>
<text x="296.4" y="79.7">+3V3D</text>
<text x="318.7" y="81.8" transform="rotate(-90 318.7 81.8)">+3V3D</text>
<text x="333.2" y="82.3">PMODE2</text>
<text x="333.2" y="79.7">PMODE1</text>
<text x="115" y="84.3">TP3</text>
<text x="225.7" y="86.1">U5</text>
<text x="225.7" y="88.6">STM32G031K8Tx</text>
<text x="286.9" y="87.6">0.1uF</text>
<text x="288.2" y="85.6">C25</text>
<text x="333.2" y="87.3">XI/CLKIN</text>
<text x="333.2" y="89.9">XO</text>
<text x="350.2" y="89.9">SPDLED</text>
<text x="365.1" y="88.1">R18</text>
<text x="65" y="90.9">+3V3D</text>
<text x="224.5" y="94.5" transform="rotate(-90 224.5 94.5)">VDD</text>
<text x="243.8" y="91.9">R5</text>
<text x="243.8" y="93.9">33</text>
<text x="283.5" y="94.4">25MHz</text>
<text x="285.5" y="91.9">Y2</text>
<text x="310.7" y="94.2">TP1</text>
<text x="333.2" y="95">RSVD</text>
<text x="349.7" y="92.4">LINKLED</text>
<text x="350.1" y="95">DUPLED</text>
<text x="365.1" y="90.1">330</text>
<text x="55.4" y="98.5">+3V3D</text>
<text x="75.3" y="99.8">0.1uF</text>
<text x="130.1" y="96.2">+3V3D</text>
<text x="152.9" y="96.2">+3V3D</text>
<text x="208.8" y="96.2">PF2</text>
<text x="208.8" y="101.3">PC6</text>
<text x="234.5" y="96.2">PA0</text>
<text x="234.5" y="98.8">PA1</text>
<text x="234.5" y="101.3">PA2</text>
<text x="278.7" y="97.5">+3V3D</text>
<text x="300.7" y="100.9" transform="rotate(-90 300.7 100.9)">VCC</text>
<text x="310.7" y="96.7">25MHz</text>
<text x="333.2" y="97.5">RSVD</text>
<text x="333.2" y="100">RSVD</text>
<text x="350.7" y="97.5">ACTLED</text>
<text x="365.1" y="99.8">R19</text>
<text x="46.2" y="107.4">0.1uF</text>
<text x="75.1" y="102.1">C24</text>
<text x="81.3" y="106.3">Y1</text>
<text x="88.4" y="104.3">TP2</text>
<text x="88.4" y="106.9">8.192MHz</text>
<text x="134.6" y="106.4">SW1</text>
<text x="158.8" y="106.4">R12</text>
<text x="208.8" y="103.8">PC14</text>
<text x="208.8" y="106.4">PC15</text>
<text x="234.5" y="103.8">PA3</text>
<text x="234.5" y="106.4">PA4</text>
<text x="284.3" y="107.9">0.1uF</text>
<text x="284.9" y="105.6">C27</text>
<text x="292.6" y="102.6">INH</text>
<text x="300.7" y="106.2" transform="rotate(-90 300.7 106.2)">GND</text>
<text x="303.1" y="102.6">CLK</text>
<text x="333.2" y="102.6">RSVD</text>
<text x="333.2" y="105.1">RSVD</text>
<text x="350.2" y="102.6">EXRES1</text>
<text x="351.5" y="107.7">TOCAP</text>
<text x="353.8" y="105.1">VBG</text>
<text x="365.1" y="102.1">330</text>
<text x="48" y="109.7">C28</text>
<text x="61.5" y="112.7">Tri-State</text>
<text x="69.6" y="111" transform="rotate(-90 69.6 111)">VDD</text>
<text x="71.9" y="112.7">OUT</text>
<text x="77.8" y="108.9">8.192MHz</text>
<text x="134.6" y="108.9">BOOT0</text>
<text x="158.8" y="108.9">10k</text>
<text x="208.8" y="111.5">PB0</text>
<text x="234.5" y="108.9">PA5</text>
<text x="234.5" y="111.5">PA6</text>
<text x="333.2" y="110.2">RSVD</text>
<text x="343.9" y="111.3" transform="rotate(-90 343.9 111.3)">GND</text>
<text x="349" y="111.3" transform="rotate(-90 349 111.3)">AGND</text>
<text x="352.6" y="110.2">1V2O</text>
<text x="69.6" y="116.3" transform="rotate(-90 69.6 116.3)">GND</text>
<text x="99.1" y="115.9">J6</text>
<text x="99.1" y="118.4">Clock Jumper</text>
<text x="187.9" y="114.8">R3</text>
<text x="187.9" y="116.8">33</text>
<text x="208.8" y="114">PB1</text>
<text x="208.8" y="116.5">PB2</text>
<text x="208.8" y="119.1">PB3</text>
<text x="234.5" y="114">PA7</text>
<text x="234.5" y="116.5">PA8</text>
<text x="234.5" y="119.1">PA9</text>
<text x="256.5" y="114.8">R8</text>
<text x="256.5" y="116.8">33</text>
<text x="358.3" y="117">10nF</text>
<text x="359" y="115.3">C18</text>
<text x="374.3" y="116.3">10nF</text>
<text x="374.5" y="114.3">C20</text>
<text x="384.8" y="114">R14</text>
<text x="384.8" y="116.5">12.4k</text>
<text x="135.9" y="122.9">10k</text>
<text x="135.9" y="120.4">R11</text>
<text x="157.5" y="122.9">RESET</text>
<text x="157.5" y="120.4">SW2</text>
<text x="170.2" y="120.4">C9</text>
<text x="170.2" y="122.9">0.1uF</text>
<text x="187.9" y="122.4">R4</text>
<text x="187.9" y="124.4">33</text>
<text x="208.8" y="121.6">PB4</text>
<text x="208.8" y="124.2">PB5</text>
<text x="228" y="124.2">PA11[PA9]</text>
<text x="233.3" y="121.6">PA10</text>
<text x="208.8" y="126.7">PB6</text>
<text x="208.8" y="129.2">PB7</text>
<text x="208.8" y="131.8">PB8</text>
<text x="226.8" y="126.7">PA12[PA10]</text>
<text x="231.9" y="131.8">BOOT0</text>
<text x="232.2" y="129.2">SWDIO</text>
<text x="208.8" y="134.3">PB9</text>
<text x="224.5" y="137.9" transform="rotate(-90 224.5 137.9)">VSS</text>
<text x="233.3" y="134.3">PA15</text>
<text x="321.3" y="141.7">+3V3D</text>
<text x="326.8" y="149.1">0.1u</text>
<text x="327.1" y="147">C26</text>
<text x="296.2" y="153.4">CS</text>
<text x="296.2" y="155.9">So</text>
<text x="310.8" y="155.9">HOLD</text>
<text x="312.1" y="153.4">VCC</text>
<text x="127.4" y="159.7">Ethernet</text>
<text x="130.3" y="157.2">J1</text>
<text x="296.2" y="158.5">WP</text>
<text x="296.2" y="161">GND</text>
<text x="312" y="158.5">SCK</text>
<text x="312.8" y="161">Sin</text>
<text x="164.5" y="166.1">J2</text>
<text x="187.2" y="167.3">+3V3D</text>
<text x="232.9" y="167.3">+3V3D</text>
<text x="247" y="167.3">FB2</text>
<text x="258.1" y="167.6">+3V3A</text>
<text x="161.9" y="168.6">Sensors</text>
<text x="240.2" y="169.9">FerriteBead_Small</text>
<text x="179.1" y="178">+3V3A1</text>
<text x="193" y="177.5">270</text>
<text x="193" y="175">R17</text>
<text x="127.6" y="182.8">Power</text>
<text x="129.4" y="180.3">J8</text>
<text x="133.9" y="180">+3V3D</text>
<text x="194.3" y="185.4">D5</text>
<text x="141.7" y="191">10uF</text>
<text x="142.7" y="188.7">C22</text>
<text x="157.5" y="188.9">C23</text>
<text x="157.5" y="191.5">10uF</text>
<text x="194.8" y="187.7">Power</text>
</g>
<g font-size="1.3" fill="#0000c2">
<text x="141.2" y="22.8">To be used with STLINK-V3MINIE</text>
<text x="193.3" y="86.1">128KB Flash/36 KB RAM</text>
<text x="193.8" y="84">Note: 71KBT3 for initial</text>
<text x="280.6" y="118.1">Note: KC2520Z25.0000C1SY00; 25MHz CMOS</text>
<text x="59.3" y="127">Note: ECS-2520MVLC-081.92-BN-TR, 8.192 MHz CMOS</text>
</g>
<g font-size="1.3" fill="#a90000">
<text x="156.2" y="33.7" transform="rotate(-90 156.2 33.7)">3</text>
<text x="166.3" y="36.8">12</text>
<text x="166.9" y="41.9">6</text>
<text x="57.7" y="45.7">1</text>
<text x="85" y="45.7">20</text>
<text x="166.9" y="44.4">4</text>
<text x="166.9" y="47">8</text>
<text x="228.5" y="45.7">5</text>
<text x="262.8" y="45.7">6</text>
<text x="57.7" y="49.5">2</text>
<text x="57.7" y="53.3">3</text>
<text x="85" y="53.3">18</text>
<text x="85" y="49.5">19</text>
<text x="166.3" y="49.5">10</text>
<text x="228.5" y="53.3">2</text>
<text x="228.5" y="50.8">3</text>
<text x="228.5" y="48.2">4</text>
<text x="262.8" y="53.3">3</text>
<text x="262.8" y="50.8">4</text>
<text x="57.7" y="57.1">4</text>
<text x="85" y="57.1">17</text>
<text x="166.3" y="59.7">13 UART_RX</text>
<text x="166.9" y="54.6">9</text>
<text x="228.5" y="55.9">1</text>
<text x="262.8" y="58.4">1</text>
<text x="262.8" y="55.9">2</text>
<text x="330.2" y="58.4">32</text>
<text x="342.9" y="55.9" transform="rotate(-90 342.9 55.9)">28</text>
<text x="348" y="55.3" transform="rotate(-90 348 55.3)">4</text>
<text x="358.7" y="58.4">1</text>
<text x="57.7" y="60.9">5</text>
<text x="57.7" y="64.7">6</text>
<text x="85" y="64.7">15</text>
<text x="85" y="60.9">16</text>
<text x="166.3" y="62.2">14 UART_TX</text>
<text x="330.2" y="60.9">33</text>
<text x="330.2" y="63.5">34</text>
<text x="358.7" y="60.9">2</text>
<text x="57.7" y="68.6">7</text>
<text x="85" y="68.6">14</text>
<text x="153.6" y="67.4" transform="rotate(-90 153.6 67.4)">11</text>
<text x="156.2" y="66.7" transform="rotate(-90 156.2 66.7)">5</text>
<text x="330.2" y="66">35</text>
<text x="330.2" y="68.6">36</text>
<text x="330.2" y="71.1">37</text>
<text x="358.7" y="66">5</text>
<text x="358.7" y="68.6">6</text>
<text x="57.7" y="72.4">8</text>
<text x="57.7" y="76.2">9</text>
<text x="85" y="76.2">12</text>
<text x="85" y="72.4">13</text>
<text x="330.2" y="76.2">45</text>
<text x="57.1" y="80">10</text>
<text x="85" y="80">11</text>
<text x="330.2" y="81.3">43</text>
<text x="330.2" y="78.7">44</text>
<text x="223.5" y="89.6" transform="rotate(-90 223.5 89.6)">4</text>
<text x="330.2" y="86.3">30</text>
<text x="330.2" y="88.9">31</text>
<text x="358.1" y="88.9">24</text>
<text x="206.3" y="95.2">6</text>
<text x="239.3" y="95.2">7</text>
<text x="299.7" y="96" transform="rotate(-90 299.7 96)">4</text>
<text x="330.2" y="94">38</text>
<text x="358.1" y="91.4">25</text>
<text x="358.1" y="94">26</text>
<text x="205.7" y="100.3">20</text>
<text x="239.3" y="97.8">8</text>
<text x="239.3" y="100.3">9</text>
<text x="290.1" y="101.6">1</text>
<text x="307.9" y="101.6">3</text>
<text x="330.2" y="96.5">39</text>
<text x="330.2" y="99">40</text>
<text x="330.2" y="101.6">41</text>
<text x="358.1" y="101.6">10</text>
<text x="358.1" y="96.5">27</text>
<text x="68.6" y="106.1" transform="rotate(-90 68.6 106.1)">4</text>
<text x="206.3" y="102.8">2</text>
<text x="206.3" y="105.4">3</text>
<text x="238.7" y="102.8">10</text>
<text x="238.7" y="105.4">11</text>
<text x="238.7" y="107.9">12</text>
<text x="330.2" y="104.1">42</text>
<text x="358.1" y="104.1">18</text>
<text x="358.1" y="106.7">20</text>
<text x="59" y="111.7">1</text>
<text x="76.8" y="111.7">3</text>
<text x="205.7" y="110.5">15</text>
<text x="205.7" y="113">16</text>
<text x="238.7" y="110.5">13</text>
<text x="238.7" y="113">14</text>
<text x="299.7" y="108.7" transform="rotate(-90 299.7 108.7)">2</text>
<text x="330.2" y="109.2">23</text>
<text x="348" y="113.7" transform="rotate(-90 348 113.7)">3</text>
<text x="358.1" y="109.2">22</text>
<text x="68.6" y="118.8" transform="rotate(-90 68.6 118.8)">2</text>
<text x="95.2" y="114.4" transform="rotate(-90 95.2 114.4)">1</text>
<text x="97.8" y="114.4" transform="rotate(-90 97.8 114.4)">2</text>
<text x="205.7" y="115.5">17</text>
<text x="205.7" y="118.1">27</text>
<text x="238.7" y="115.5">18</text>
<text x="238.7" y="118.1">19</text>
<text x="342.9" y="114.3" transform="rotate(-90 342.9 114.3)">29</text>
<text x="205.7" y="120.6">28</text>
<text x="205.7" y="123.2">29</text>
<text x="205.7" y="125.7">30</text>
<text x="238.7" y="120.6">21</text>
<text x="238.7" y="123.2">22</text>
<text x="238.7" y="125.7">23</text>
<text x="205.7" y="128.2">31</text>
<text x="205.7" y="130.8">32</text>
<text x="238.7" y="128.2">24</text>
<text x="238.7" y="130.8">25</text>
<text x="206.3" y="133.3">1</text>
<text x="238.7" y="133.3">26</text>
<text x="223.5" y="140.4" transform="rotate(-90 223.5 140.4)">5</text>
<text x="293.9" y="152.4">1</text>
<text x="293.9" y="154.9">2</text>
<text x="316.8" y="154.9">7</text>
<text x="316.8" y="152.4">8</text>
<text x="133.3" y="161.3">1</text>
<text x="293.9" y="157.5">3</text>
<text x="293.9" y="160">4</text>
<text x="316.8" y="160">5</text>
<text x="316.8" y="157.5">6</text>
<text x="133.3" y="163.8">2</text>
<text x="133.3" y="166.3">3</text>
<text x="133.3" y="168.9">4</text>
<text x="133.3" y="171.4">5</text>
<text x="133.3" y="174">6</text>
<text x="167.6" y="170.2">1</text>
<text x="167.6" y="172.7">2</text>
<text x="167.6" y="175.2">3</text>
<text x="167.6" y="177.8">4</text>
<text x="132" y="185.4">1</text>
<text x="167.6" y="180.3">5</text>
<text x="167.6" y="182.9">6</text>
<text x="167.6" y="185.4">7</text>
<text x="132" y="187.9">2</text>
<text x="132" y="190.5">3</text>
</g>
<g font-size="1.3" fill="#0f0f0f">
<text x="171.5" y="41.8">BOOT0</text>
<text x="171.9" y="36.7">N_RST</text>
<text x="187.8" y="37.9" transform="rotate(-90 187.8 37.9)">LED1</text>
<text x="199.3" y="37.9" transform="rotate(-90 199.3 37.9)">LED2</text>
<text x="171.7" y="44.3">SWDIO</text>
<text x="217.2" y="45.6">ADC_NSS</text>
<text x="251.5" y="45.6">MEM_NSS</text>
<text x="52.1" y="53.2">S1+</text>
<text x="217.2" y="53.2">SPI1_MOSI</text>
<text x="217.2" y="48.1">SPI1_SCK</text>
<text x="217.2" y="50.7">SPI1_MISO</text>
<text x="251.5" y="48.1">W5500_NSS5</text>
<text x="251.5" y="50.7">SPI2_MISO</text>
<text x="251.5" y="53.2">SPI2_MOSI</text>
<text x="52.1" y="57">S1-</text>
<text x="90.6" y="57">PLL_Clock</text>
<text x="251.5" y="55.8">SPI2_SCK</text>
<text x="317.5" y="58.3">W5500_NSS</text>
<text x="368.2" y="58.3">TX-</text>
<text x="52.1" y="64.6">S2+</text>
<text x="52.1" y="60.8">S2-</text>
<text x="90.3" y="64.6">SPI1_MISO</text>
<text x="90.3" y="60.8">SPI1_MOSI</text>
<text x="317.5" y="65.9">SPI2_MOSI</text>
<text x="317.5" y="63.4">SPI2_MISO</text>
<text x="317.5" y="60.8">SPI2_SCK</text>
<text x="367.9" y="65.9">RX-</text>
<text x="368.2" y="60.8">TX+</text>
<text x="91.1" y="68.5">SPI1_SCK</text>
<text x="317.5" y="68.5">W5500_INTn</text>
<text x="317.5" y="71">W5500_RST</text>
<text x="367.9" y="68.5">RX+</text>
<text x="90.6" y="72.3">ADC_DRDY</text>
<text x="91.8" y="76.1">ADC_NSS</text>
<text x="106.7" y="74.8">PLL_Clock</text>
<text x="92.1" y="79.9">ADC_RST</text>
<text x="193" y="95.1">N_RST</text>
<text x="248.6" y="95.1">SPI2_SCK</text>
<text x="370.6" y="91.3">LINKLED</text>
<text x="371.5" y="96.4">ACTLED</text>
<text x="193" y="102.7">8.192MHz</text>
<text x="243.1" y="107.8">W5500_RST</text>
<text x="243.9" y="105.3">SPI2_MOSI</text>
<text x="243.9" y="102.7">SPI2_MISO</text>
<text x="101" y="111.6">8.192MHz</text>
<text x="144.8" y="112.9">BOOT0</text>
<text x="170.6" y="112.9">N_RST</text>
<text x="193" y="110.4">W5500_NSS</text>
<text x="193" y="112.9">LED1</text>
<text x="242.5" y="110.4">W5500_INTn</text>
<text x="245" y="112.9">MEM_NSS</text>
<text x="177.8" y="118">SPI1_SCK</text>
<text x="193" y="115.4">LED2</text>
<text x="250.7" y="115.4">SDI</text>
<text x="260.8" y="118">PLL_Clock</text>
<text x="177.8" y="125.6">UART_TX</text>
<text x="193" y="123.1">ADC_RST</text>
<text x="193" y="120.5">ADC_DRDY</text>
<text x="243.9" y="123.1">SPI1_MISO</text>
<text x="243.9" y="125.6">SPI1_MOSI</text>
<text x="193" y="128.1">UART_RX</text>
<text x="247.7" y="130.7">BOOT0</text>
<text x="247.9" y="128.1">SWDIO</text>
<text x="245.5" y="133.2">ADC_NSS</text>
<text x="283.2" y="152.3">MEM_NSS</text>
<text x="283.2" y="154.8">SPI2_MISO 2</text>
<text x="143.4" y="161.2">TX-</text>
<text x="320.1" y="159.9">SPI2_MOSI</text>
<text x="321" y="157.4">SPI2_SCK</text>
<text x="143.1" y="166.2">RX-</text>
<text x="143.4" y="163.7">TX+</text>
<text x="139.4" y="171.3">LINKLED</text>
<text x="140.3" y="173.9">ACTLED</text>
<text x="143.1" y="168.8">RX+</text>
<text x="174.9" y="172.6">S2+</text>
<text x="174.9" y="177.7">S1-</text>
<text x="174.9" y="175.1">S2-</text>
<text x="174.9" y="180.2">S1+</text>
<text x="175.8" y="182.8">SDI</text>
</g>
</svg>
